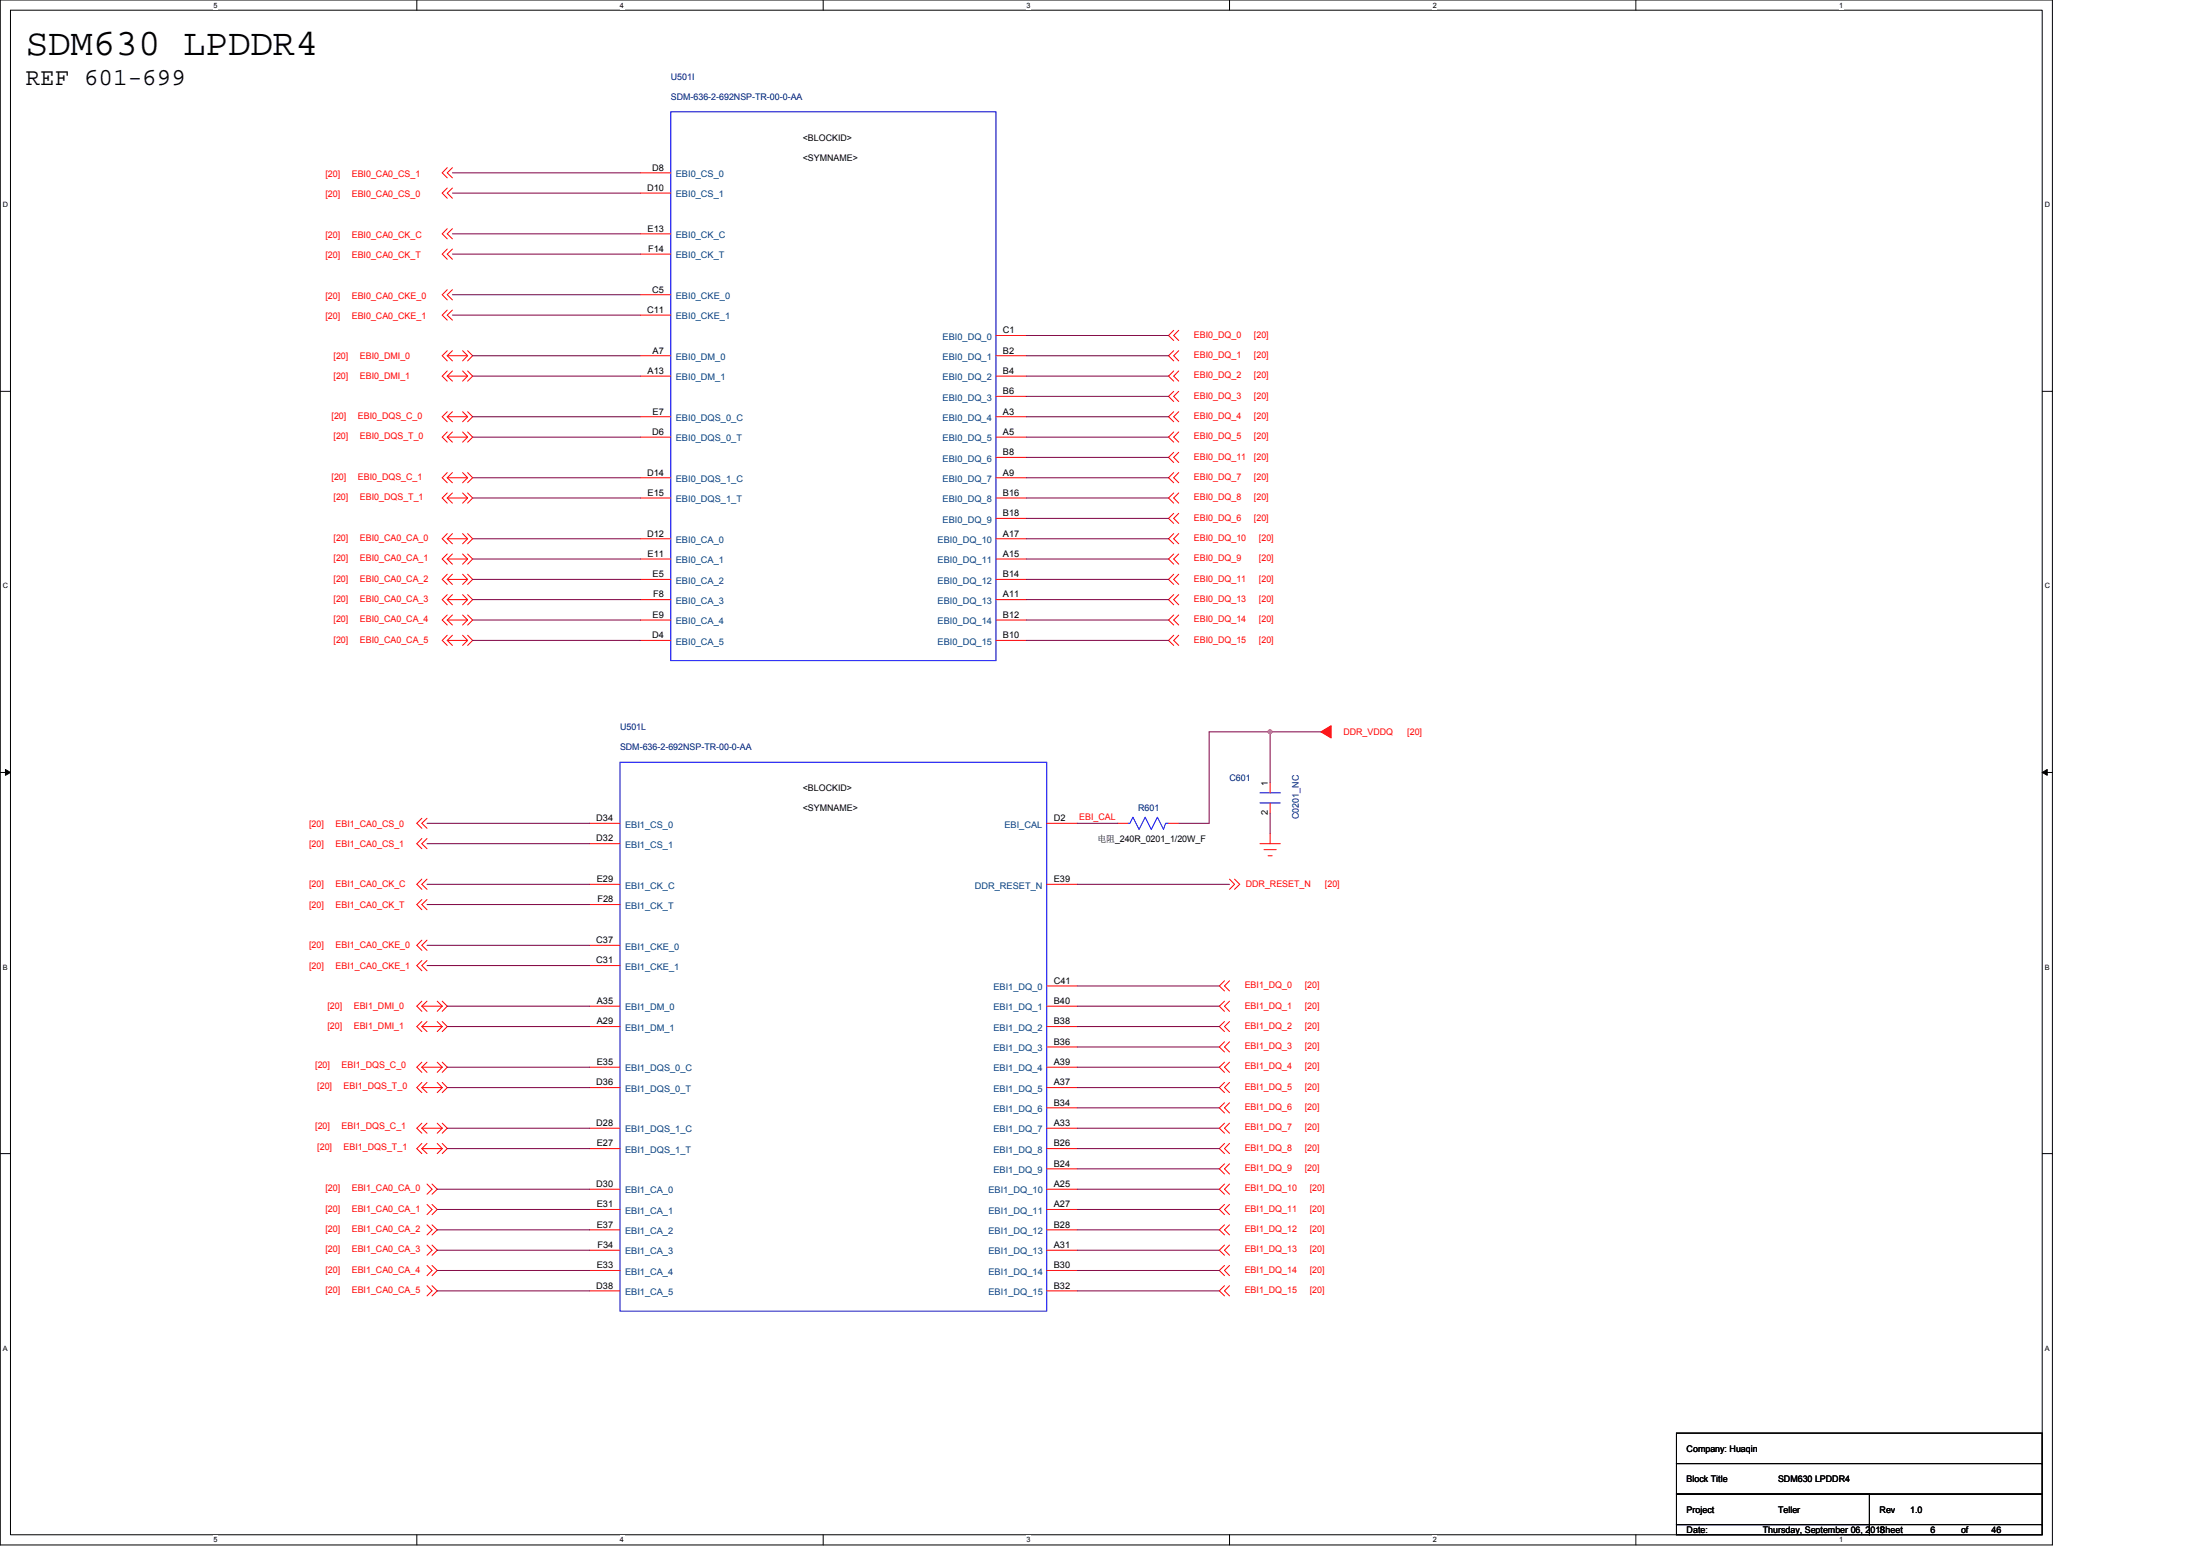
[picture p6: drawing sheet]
<svg xmlns="http://www.w3.org/2000/svg" width="297mm" height="210mm" viewBox="0 0 297 210" stroke-linecap="round" stroke-linejoin="round" font-family="sans-serif">
<path d="M0 0h277.1v208.5h-277.1zM1.4 1.4h274.3v205.7h-274.3z" fill="none" stroke="#000" stroke-width=".14"/>
<g fill="#fff">
<path d="M28.8 .1h.6v1.1h-.6z"/>
<path d="M28.8 207.3h.6v1.1h-.6z"/>
</g>
<path d="M56.3 0v1.4M56.3 207.1v1.4" fill="none" stroke="#000" stroke-width=".14"/>
<g fill="#fff">
<path d="M83.7 .1h.6v1.1h-.6z"/>
<path d="M83.7 207.3h.6v1.1h-.6z"/>
</g>
<path d="M111.1 0v1.4M111.1 207.1v1.4" fill="none" stroke="#000" stroke-width=".14"/>
<g fill="#fff">
<path d="M138.6 .1h.5v1.1h-.5z"/>
<path d="M138.6 207.3h.5v1.1h-.5z"/>
</g>
<path d="M166 0v1.4M166 207.1v1.4" fill="none" stroke="#000" stroke-width=".14"/>
<g fill="#fff">
<path d="M193.4 .1h.6v1.1h-.6z"/>
<path d="M193.4 207.3h.6v1.1h-.6z"/>
</g>
<path d="M220.9 0v1.4M220.9 207.1v1.4" fill="none" stroke="#000" stroke-width=".14"/>
<g fill="#fff">
<path d="M248.3 .1h.6v1.1h-.6z"/>
<path d="M248.3 207.3h.6v1.1h-.6z"/>
<path d="M.4 27.1h.7v1.1h-.7z"/>
<path d="M276.1 27.1h.7v1.1h-.7z"/>
<path d="M.4 78.5h.7v1.1h-.7z"/>
<path d="M276.1 78.5h.7v1.1h-.7z"/>
</g>
<path d="M0 52.8h1.4M275.7 52.8h1.4" fill="none" stroke="#000" stroke-width=".14"/>
<g fill="#fff">
<path d="M.4 130h.7v1.1h-.7z"/>
<path d="M276.1 130h.7v1.1h-.7z"/>
</g>
<path d="M0 104.2h1.4M275.7 104.2h1.4" fill="none" stroke="#000" stroke-width=".14"/>
<path d="M.7 103.8l.7 .4-.7 .4zM275.7 104.2l.7-.4v.8z" fill="#000" stroke="#000" stroke-width=".14"/>
<g fill="#fff">
<path d="M.4 181.4h.7v1.1h-.7z"/>
<path d="M276.1 181.4h.7v1.1h-.7z"/>
</g>
<path d="M0 155.7h1.4M275.7 155.7h1.4M226.4 193.4h49.3v4.1h-49.3zM226.4 197.5h49.3v4.1h-49.3zM226.4 201.6h26v4.1h-26zM226.4 205.7h26v1.4h-26zM252.4 205.7h23.3v1.4h-23.3zM252.4 201.6h23.3v4.1h-23.3z" fill="none" stroke="#000" stroke-width=".14"/>
<g fill="none" stroke="#f00" stroke-width=".14">
<path d="M60.4 22.6l-.7 .7 .7 .7M60.4 25.4l-.7 .7 .7 .7M60.4 30.9l-.7 .7 .7 .6M60.4 33.6l-.7 .7 .7 .7M60.4 39.1l-.7 .7 .7 .7M61.1 22.6l-.7 .7 .7 .7M61.1 25.4l-.7 .7 .7 .7M61.1 30.9l-.7 .7 .7 .6M61.1 33.6l-.7 .7 .7 .7M61.1 39.1l-.7 .7 .7 .7M86.5 23.3h4.1M86.5 26.1h4.1"/>
<path d="M86.5 31.6h4.1M86.5 34.3h4.1M86.5 39.8h4.1M60.4 48l.7 .7M60.4 48h2.7M60.4 50.8l.7 .6M60.4 50.8h2.7M60.4 56.2l.7 .7M60.4 56.2h2.7M60.4 59l.7 .7M60.4 59h2.7M60.4 41.8l-.7 .7 .7 .7"/>
<path d="M60.4 47.3l-.7 .7 .7 .7M60.4 50.1l-.7 .7 .7 .6M60.4 55.6l-.7 .6 .7 .7M60.4 58.3l-.7 .7 .7 .7M61.1 41.8l-.7 .7 .7 .7M61.1 47.3l-.7 .7M61.1 50.1l-.7 .7M61.1 55.6l-.7 .6M61.1 58.3l-.7 .7M62.5 47.3l.6 .7M62.5 50.1l.6 .7M62.5 55.6l.6 .6"/>
<path d="M62.5 58.3l.6 .7M63.1 47.3l.7 .7-.7 .7M63.1 50.1l.7 .7-.7 .6M63.1 55.6l.7 .6-.7 .7M63.1 58.3l.7 .7-.7 .7M63.1 48l-.6 .7M63.1 50.8l-.6 .6M63.1 56.2l-.6 .7M63.1 59l-.6 .7M86.5 42.5h4.1M86.5 48h4.1M86.5 50.8h4.1"/>
<path d="M86.5 56.2h4.1M86.5 59h4.1M134.5 45.3h4.1M134.5 48h4.1M134.5 50.8h4.1M134.5 53.5h4.1M134.5 56.2h4.1M134.5 59h4.1M158.5 47.3l-.7 .7 .7 .7M158.5 44.6l-.7 .7 .7 .7M158.5 50.1l-.7 .7 .7 .6M158.5 52.8l-.7 .7 .7 .7"/>
<path d="M158.5 55.6l-.7 .6 .7 .7M158.5 58.3l-.7 .7 .7 .7M159.1 47.3l-.6 .7 .6 .7M159.1 44.6l-.6 .7 .6 .7M159.1 50.1l-.6 .7 .6 .6M159.1 52.8l-.6 .7 .6 .7M159.1 55.6l-.6 .6 .6 .7M159.1 58.3l-.6 .7 .6 .7M60.4 64.5l.7 .7M60.4 64.5h2.7M60.4 67.2l.7 .7M60.4 67.2h2.7"/>
<path d="M60.4 72.7l.7 .7M60.4 72.7h2.7M60.4 75.4l.7 .7M60.4 75.4h2.7M60.4 78.2l.7 .7M60.4 78.2h2.7M60.4 63.8l-.7 .7 .7 .7M60.4 66.5l-.7 .7 .7 .7M60.4 72l-.7 .7 .7 .7M60.4 74.8l-.7 .6 .7 .7M60.4 77.5l-.7 .7 .7 .7M61.1 63.8l-.7 .7"/>
<path d="M61.1 66.5l-.7 .7M61.1 72l-.7 .7M61.1 74.8l-.7 .6M61.1 77.5l-.7 .7M62.5 63.8l.6 .7M62.5 66.5l.6 .7M62.5 72l.6 .7M62.5 74.8l.6 .6M62.5 77.5l.6 .7M63.1 63.8l.7 .7-.7 .7M63.1 66.5l.7 .7-.7 .7M63.1 72l.7 .7-.7 .7"/>
<path d="M63.1 74.8l.7 .6-.7 .7M63.1 77.5l.7 .7-.7 .7M63.1 64.5l-.6 .7M63.1 67.2l-.6 .7M63.1 72.7l-.6 .7M63.1 75.4l-.6 .7M63.1 78.2l-.6 .7M86.5 64.5h4.1M86.5 67.2h4.1M86.5 72.7h4.1M86.5 78.2h4.1M86.5 75.4h4.1"/>
<path d="M134.5 61.7h4.1M134.5 64.5h4.1M134.5 67.2h4.1M134.5 70h4.1M134.5 72.7h4.1M134.5 75.4h4.1M134.5 78.2h4.1M158.5 63.8l-.7 .7 .7 .7M158.5 61l-.7 .7 .7 .7M158.5 66.5l-.7 .7 .7 .7M158.5 69.3l-.7 .7 .7 .6M158.5 74.8l-.7 .6 .7 .7"/>
<path d="M158.5 72l-.7 .7 .7 .7M158.5 77.5l-.7 .7 .7 .7M159.1 63.8l-.6 .7 .6 .7M159.1 61l-.6 .7 .6 .7M159.1 66.5l-.6 .7 .6 .7M159.1 69.3l-.6 .7 .6 .6M159.1 74.8l-.6 .6 .6 .7M159.1 72l-.6 .7 .6 .7M159.1 77.5l-.6 .7 .6 .7M60.4 80.9l.7 .7M60.4 80.9h2.7M60.4 83.7l.7 .6"/>
<path d="M60.4 83.7h2.7M60.4 86.4l.7 .7M60.4 86.4h2.7M60.4 80.2l-.7 .7 .7 .7M60.4 83l-.7 .7 .7 .6M60.4 85.7l-.7 .7 .7 .7M61.1 80.2l-.7 .7M61.1 83l-.7 .7M61.1 85.7l-.7 .7M62.5 80.2l.6 .7M62.5 83l.6 .7M62.5 85.7l.6 .7"/>
<path d="M63.1 80.2l.7 .7-.7 .7M63.1 83l.7 .7-.7 .6M63.1 85.7l.7 .7-.7 .7M63.1 80.9l-.6 .7M63.1 83.7l-.6 .6M63.1 86.4l-.6 .7M86.5 86.4h4.1M86.5 80.9h4.1M86.5 83.7h4.1M134.5 80.9h4.1M134.5 83.7h4.1M134.5 86.4h4.1"/>
<path d="M158.5 80.2l-.7 .7 .7 .7M158.5 83l-.7 .7 .7 .6M158.5 85.7l-.7 .7 .7 .7M159.1 80.2l-.6 .7 .6 .7M159.1 83l-.6 .7 .6 .6M159.1 85.7l-.6 .7 .6 .7M57 110.4l-.7 .7 .7 .7M57 113.2l-.7 .7 .7 .6M57 118.6l-.7 .7 .7 .7M57.7 110.4l-.7 .7 .7 .7M57.7 113.2l-.7 .7 .7 .6M57.7 118.6l-.7 .7 .7 .7"/>
<path d="M79.6 111.1h4.1M79.6 113.9h4.1M79.6 119.3h4.1M141.3 111.1h4.1M141.3 119.3h4.1M150.9 111.1h1.4M157.8 111.1h1.3M166 118.6l.7 .7-.7 .7M166.7 118.6l.7 .7-.7 .7M170.1 113.9h2.8M170.7 114.7h1.6M171.2 115.5h.6"/>
<path d="M171.5 112.5v1.4M171.5 105.6v1.4M171.5 108.4v1.3M57 135.8l.7 .7M57 135.8h2.7M57 138.5l.7 .7M57 138.5h2.7M57 121.4l-.7 .7 .7 .7M57 126.9l-.7 .7 .7 .6M57 129.6l-.7 .7 .7 .7M57 135.1l-.7 .7 .7 .7M57 137.9l-.7 .6 .7 .7"/>
<path d="M57.7 121.4l-.7 .7 .7 .7M57.7 126.9l-.7 .7 .7 .6M57.7 129.6l-.7 .7 .7 .7M57.7 135.1l-.7 .7M57.7 137.9l-.7 .6M59 135.1l.7 .7M59 137.9l.7 .6M59.7 135.1l.7 .7-.7 .7M59.7 137.9l.7 .6-.7 .7M59.7 135.8l-.7 .7M59.7 138.5l-.7 .7M79.6 122.1h4.1"/>
<path d="M79.6 127.6h4.1M79.6 130.3h4.1M79.6 135.8h4.1M79.6 138.5h4.1M141.3 133.1h4.1M141.3 135.8h4.1M141.3 138.5h4.1M165.3 132.4l-.7 .7 .7 .6M165.3 135.1l-.7 .7 .7 .7M165.3 137.9l-.7 .6 .7 .7M166 132.4l-.7 .7 .7 .6M166 135.1l-.7 .7 .7 .7"/>
<path d="M166 137.9l-.7 .6 .7 .7M57 144l.7 .7M57 144h2.7M57 152.3l.7 .6M57 152.3h2.7M57 146.8l.7 .6M57 146.8h2.7M57 155l.7 .7M57 155h2.7M57 143.3l-.7 .7 .7 .7M57 151.6l-.7 .7 .7 .6M57 146.1l-.7 .7 .7 .6"/>
<path d="M57 154.3l-.7 .7 .7 .7M57.7 159.8l.6 .7-.6 .7M57.7 143.3l-.7 .7M57.7 151.6l-.7 .7M57.7 146.1l-.7 .7M57.7 154.3l-.7 .7M58.3 159.8l.7 .7-.7 .7M59 143.3l.7 .7M59 151.6l.7 .7M59 146.1l.7 .7M59 154.3l.7 .7M59.7 143.3l.7 .7-.7 .7"/>
<path d="M59.7 151.6l.7 .7-.7 .6M59.7 146.1l.7 .7-.7 .6M59.7 154.3l.7 .7-.7 .7M59.7 144l-.7 .7M59.7 152.3l-.7 .6M59.7 146.8l-.7 .6M59.7 155l-.7 .7M79.6 144h4.1M79.6 146.8h4.1M79.6 152.3h4.1M79.6 155h4.1M141.3 144h4.1"/>
<path d="M141.3 146.8h4.1M141.3 149.5h4.1M141.3 152.3h4.1M141.3 141.3h4.1M141.3 155h4.1M141.3 157.7h4.1M165.3 140.6l-.7 .7 .7 .7M165.3 146.1l-.7 .7 .7 .6M165.3 143.3l-.7 .7 .7 .7M165.3 148.8l-.7 .7 .7 .7M165.3 151.6l-.7 .7 .7 .6M165.3 157.1l-.7 .6 .7 .7"/>
<path d="M165.3 154.3l-.7 .7 .7 .7M165.3 159.8l-.7 .7 .7 .7M166 140.6l-.7 .7 .7 .7M166 146.1l-.7 .7 .7 .6M166 143.3l-.7 .7 .7 .7M166 148.8l-.7 .7 .7 .7M166 151.6l-.7 .7 .7 .6M166 157.1l-.7 .6 .7 .7M166 154.3l-.7 .7 .7 .7M166 159.8l-.7 .7 .7 .7M57.7 162.5l.6 .7-.6 .7M57.7 168l.6 .7-.6 .7"/>
<path d="M57.7 165.3l.6 .7-.6 .6M57.7 173.5l.6 .7-.6 .7M57.7 170.8l.6 .6-.6 .7M58.3 162.5l.7 .7-.7 .7M58.3 168l.7 .7-.7 .7M58.3 165.3l.7 .7-.7 .6M58.3 173.5l.7 .7-.7 .7M58.3 170.8l.7 .6-.7 .7M79.6 171.4h4.1M79.6 174.2h4.1M79.6 160.5h4.1M79.6 163.2h4.1"/>
<path d="M79.6 166h4.1M79.6 168.7h4.1M141.3 166h4.1M141.3 168.7h4.1M141.3 171.4h4.1M141.3 174.2h4.1M141.3 160.5h4.1M141.3 163.2h4.1M165.3 162.5l-.7 .7 .7 .7M165.3 168l-.7 .7 .7 .7M165.3 170.8l-.7 .6 .7 .7M165.3 165.3l-.7 .7 .7 .6"/>
<path d="M165.3 173.5l-.7 .7 .7 .7M166 162.5l-.7 .7 .7 .7M166 168l-.7 .7 .7 .7M166 170.8l-.7 .6 .7 .7M166 165.3l-.7 .7 .7 .6M166 173.5l-.7 .7 .7 .7"/>
</g>
<path d="M178.3 98.8l1.4-.9v1.7z" fill-rule="evenodd" fill="#f00" stroke="#f00" stroke-width=".14"/>
<path d="M90.6 15.1h43.9v74.1h-43.9zM83.7 102.9h57.6v74h-57.6zM152.3 111.1h.1M152.3 111.1h.3l.4-.8 .8 1.6 .8-1.6 .8 1.6 .9-1.6 .8 1.6 .3-.8h.4M157.8 111.1h.1M170.1 107h2.8M170.1 108.4h2.8M171.5 107h.1M171.5 108.4h.1" fill="none" stroke="#00f" stroke-width=".14"/>
<g fill="none" stroke="#800040" stroke-width=".14">
<path d="M61.1 23.3h25.4M61.1 26.1h25.4M61.1 31.6h25.4M61.1 34.3h25.4M61.1 39.8h25.4M61.1 42.5h25.4M63.8 48h22.7M63.8 50.8h22.7M63.8 56.2h22.7M63.8 59h22.7M138.6 45.3h19.2M138.6 48h19.2"/>
<path d="M138.6 50.8h19.2M138.6 53.5h19.2M138.6 59h19.2M138.6 56.2h19.2M63.8 64.5h22.7M63.8 67.2h22.7M63.8 72.7h22.7M63.8 75.4h22.7M63.8 78.2h22.7M138.6 61.7h19.2M138.6 64.5h19.2M138.6 67.2h19.2"/>
<path d="M138.6 72.7h19.2M138.6 70h19.2M138.6 78.2h19.2M138.6 75.4h19.2M63.8 80.9h22.7M63.8 83.7h22.7M63.8 86.4h22.7M138.6 80.9h19.2M138.6 86.4h19.2M138.6 83.7h19.2M171.5 98.8h-8.2v12.3h-4.2M171.5 98.8v6.8"/>
<path d="M171.5 98.8h6.8M57.7 111.1h21.9M57.7 113.9h21.9M57.7 119.3h21.9M145.4 119.3h20.6M145.4 111.1h5.5M171.5 109.7v2.8M57.7 122.1h21.9M57.7 127.6h21.9M57.7 130.3h21.9M60.4 135.8h19.2M60.4 138.5h19.2"/>
<path d="M145.4 133.1h19.2M145.4 138.5h19.2M145.4 135.8h19.2M60.4 144h19.2M60.4 152.3h19.2M60.4 146.8h19.2M60.4 155h19.2M145.4 144h19.2M145.4 146.8h19.2M145.4 141.3h19.2M145.4 152.3h19.2M145.4 149.5h19.2"/>
<path d="M145.4 155h19.2M145.4 157.7h19.2M59 160.5h20.6M59 163.2h20.6M59 168.7h20.6M59 166h20.6M59 171.5h20.6M59 174.2h20.6M145.4 160.5h19.2M145.4 163.2h19.2M145.4 168.7h19.2M145.4 166h19.2"/>
<path d="M145.4 171.5h19.2M145.4 174.2h19.2"/>
</g>
<circle cx="171.5" cy="98.8" r=".27" fill="#f0f" stroke="#f0f" stroke-width=".14"/>
<text font-size="5.1" x="3.5" y="7.5">SDM630 LPDDR4</text>
<text font-size="3.3" x="3.5" y="11.5">REF 601-699</text>
<g font-size="1.2" fill="#000080">
<text x="90.6" y="10.7">U501I</text>
<text x="90.6" y="13.5">SDM-636-2-692NSP-TR-00-0-AA</text>
<text x="83.7" y="98.5">U501L</text>
<text x="83.7" y="101.3">SDM-636-2-692NSP-TR-00-0-AA</text>
<text x="166" y="105.4">C601</text>
<text x="153.7" y="109.5">R601</text>
<text x="175.4" y="110.6" transform="rotate(-90 175.4 110.6)">C0201_NC</text>
</g>
<g font-size="1.2" fill="#f00">
<text x="43.9" y="23.9">[20]</text>
<text x="47.5" y="23.9">EBI0_CA0_CS_1</text>
<text x="43.9" y="26.6">[20]</text>
<text x="47.5" y="26.6">EBI0_CA0_CS_0</text>
<text x="43.9" y="32.1">[20]</text>
<text x="43.9" y="34.9">[20]</text>
<text x="47.5" y="32.1">EBI0_CA0_CK_C</text>
<text x="47.5" y="34.9">EBI0_CA0_CK_T</text>
<text x="43.9" y="40.3">[20]</text>
<text x="47.5" y="40.3">EBI0_CA0_CKE_0</text>
<text x="43.9" y="43.1">[20]</text>
<text x="47.5" y="43.1">EBI0_CA0_CKE_1</text>
<text x="161.2" y="45.6">EBI0_DQ_0</text>
<text x="169.3" y="45.6">[20]</text>
<text x="45" y="48.5">[20]</text>
<text x="45" y="51.2">[20]</text>
<text x="48.6" y="48.5">EBI0_DMI_0</text>
<text x="48.6" y="51.2">EBI0_DMI_1</text>
<text x="161.2" y="48.3">EBI0_DQ_1</text>
<text x="161.2" y="51.1">EBI0_DQ_2</text>
<text x="161.2" y="53.8">EBI0_DQ_3</text>
<text x="169.3" y="48.3">[20]</text>
<text x="169.3" y="51.1">[20]</text>
<text x="169.3" y="53.8">[20]</text>
<text x="44.8" y="56.5">[20]</text>
<text x="45" y="59.3">[20]</text>
<text x="48.3" y="56.5">EBI0_DQS_C_0</text>
<text x="48.6" y="59.3">EBI0_DQS_T_0</text>
<text x="161.2" y="56.5">EBI0_DQ_4</text>
<text x="161.2" y="59.3">EBI0_DQ_5</text>
<text x="169.3" y="56.5">[20]</text>
<text x="169.3" y="59.3">[20]</text>
<text x="44.8" y="64.8">[20]</text>
<text x="48.3" y="64.8">EBI0_DQS_C_1</text>
<text x="161.2" y="64.8">EBI0_DQ_7</text>
<text x="161.2" y="62">EBI0_DQ_11</text>
<text x="169.3" y="62">[20]</text>
<text x="169.3" y="64.8">[20]</text>
<text x="45" y="67.5">[20]</text>
<text x="48.6" y="67.5">EBI0_DQS_T_1</text>
<text x="161.2" y="67.5">EBI0_DQ_8</text>
<text x="161.2" y="70.3">EBI0_DQ_6</text>
<text x="169.3" y="67.5">[20]</text>
<text x="169.3" y="70.3">[20]</text>
<text x="45" y="73">[20]</text>
<text x="45" y="75.7">[20]</text>
<text x="48.6" y="73">EBI0_CA0_CA_0</text>
<text x="48.6" y="75.7">EBI0_CA0_CA_1</text>
<text x="161.2" y="75.7">EBI0_DQ_9</text>
<text x="161.2" y="73">EBI0_DQ_10</text>
<text x="170" y="73">[20]</text>
<text x="170" y="75.7">[20]</text>
<text x="45" y="78.5">[20]</text>
<text x="45" y="81.2">[20]</text>
<text x="45" y="84">[20]</text>
<text x="48.6" y="78.5">EBI0_CA0_CA_2</text>
<text x="48.6" y="81.2">EBI0_CA0_CA_3</text>
<text x="48.6" y="84">EBI0_CA0_CA_4</text>
<text x="161.2" y="81.2">EBI0_DQ_13</text>
<text x="161.2" y="78.5">EBI0_DQ_11</text>
<text x="161.2" y="84">EBI0_DQ_14</text>
<text x="170" y="81.2">[20]</text>
<text x="170" y="78.5">[20]</text>
<text x="170" y="84">[20]</text>
<text x="45" y="86.7">[20]</text>
<text x="48.6" y="86.7">EBI0_CA0_CA_5</text>
<text x="161.2" y="86.7">EBI0_DQ_15</text>
<text x="170" y="86.7">[20]</text>
<text x="181.4" y="99.2">DDR_VDDQ</text>
<text x="190" y="99.2">[20]</text>
<text x="41.7" y="111.5">[20]</text>
<text x="45.3" y="111.5">EBI1_CA0_CS_0</text>
<text x="145.7" y="110.7">EBI_CAL</text>
<text x="41.7" y="114.3">[20]</text>
<text x="41.7" y="119.8">[20]</text>
<text x="45.3" y="114.3">EBI1_CA0_CS_1</text>
<text x="45.3" y="119.8">EBI1_CA0_CK_C</text>
<text x="168.2" y="119.6">DDR_RESET_N</text>
<text x="178.9" y="119.6">[20]</text>
<text x="41.7" y="122.5">[20]</text>
<text x="45.3" y="122.5">EBI1_CA0_CK_T</text>
<text x="41.7" y="128">[20]</text>
<text x="41.7" y="130.7">[20]</text>
<text x="45.3" y="128">EBI1_CA0_CKE_0</text>
<text x="45.3" y="130.7">EBI1_CA0_CKE_1</text>
<text x="44.2" y="136.1">[20]</text>
<text x="47.8" y="136.1">EBI1_DMI_0</text>
<text x="168.1" y="133.3">EBI1_DQ_0</text>
<text x="168.1" y="136.1">EBI1_DQ_1</text>
<text x="176.2" y="133.3">[20]</text>
<text x="176.2" y="136.1">[20]</text>
<text x="44.2" y="138.8">[20]</text>
<text x="47.8" y="138.8">EBI1_DMI_1</text>
<text x="168.1" y="141.6">EBI1_DQ_3</text>
<text x="168.1" y="138.8">EBI1_DQ_2</text>
<text x="176.2" y="141.6">[20]</text>
<text x="176.2" y="138.8">[20]</text>
<text x="42.6" y="144.2">[20]</text>
<text x="42.8" y="146.9">[20]</text>
<text x="46.1" y="144.2">EBI1_DQS_C_0</text>
<text x="46.4" y="146.9">EBI1_DQS_T_0</text>
<text x="168.1" y="147.1">EBI1_DQ_5</text>
<text x="168.1" y="144.3">EBI1_DQ_4</text>
<text x="168.1" y="149.8">EBI1_DQ_6</text>
<text x="176.2" y="147.1">[20]</text>
<text x="176.2" y="144.3">[20]</text>
<text x="176.2" y="149.8">[20]</text>
<text x="42.6" y="152.4">[20]</text>
<text x="42.8" y="155.2">[20]</text>
<text x="46.1" y="152.4">EBI1_DQS_C_1</text>
<text x="46.4" y="155.2">EBI1_DQS_T_1</text>
<text x="168.1" y="152.5">EBI1_DQ_7</text>
<text x="168.1" y="155.3">EBI1_DQ_8</text>
<text x="176.2" y="152.5">[20]</text>
<text x="176.2" y="155.3">[20]</text>
<text x="43.9" y="160.8">[20]</text>
<text x="47.5" y="160.8">EBI1_CA0_CA_0</text>
<text x="168.1" y="158">EBI1_DQ_9</text>
<text x="168.1" y="160.8">EBI1_DQ_10</text>
<text x="176.2" y="158">[20]</text>
<text x="176.8" y="160.8">[20]</text>
<text x="43.9" y="163.5">[20]</text>
<text x="43.9" y="166.3">[20]</text>
<text x="47.5" y="163.5">EBI1_CA0_CA_1</text>
<text x="47.5" y="166.3">EBI1_CA0_CA_2</text>
<text x="168.1" y="163.5">EBI1_DQ_11</text>
<text x="168.1" y="166.3">EBI1_DQ_12</text>
<text x="176.8" y="163.5">[20]</text>
<text x="176.8" y="166.3">[20]</text>
<text x="43.9" y="169">[20]</text>
<text x="43.9" y="171.7">[20]</text>
<text x="47.5" y="169">EBI1_CA0_CA_3</text>
<text x="47.5" y="171.7">EBI1_CA0_CA_4</text>
<text x="168.1" y="169">EBI1_DQ_13</text>
<text x="168.1" y="171.7">EBI1_DQ_14</text>
<text x="176.8" y="169">[20]</text>
<text x="176.8" y="171.7">[20]</text>
<text x="43.9" y="174.5">[20]</text>
<text x="47.5" y="174.5">EBI1_CA0_CA_5</text>
<text x="168.1" y="174.5">EBI1_DQ_15</text>
<text x="176.8" y="174.5">[20]</text>
</g>
<g font-size="1.2">
<text x="88" y="23">D8</text>
<text x="108.4" y="21.7">&lt;SYMNAME&gt;</text>
<text x="108.4" y="19">&lt;BLOCKID&gt;</text>
<text x="87.4" y="25.8">D10</text>
<text x="87.4" y="31.3">E13</text>
<text x="87.5" y="34">F14</text>
<text x="88" y="39.5">C5</text>
<text x="87.4" y="42.2">C11</text>
<text x="88.1" y="47.7">A7</text>
<text x="135.4" y="45">C1</text>
<text x="135.4" y="47.7">B2</text>
<text x="87.4" y="50.5">A13</text>
<text x="135.4" y="50.5">B4</text>
<text x="135.4" y="53.2">B6</text>
<text x="88" y="58.7">D6</text>
<text x="88.1" y="55.9">E7</text>
<text x="135.4" y="55.9">A3</text>
<text x="135.4" y="58.7">A5</text>
<text x="87.4" y="64.2">D14</text>
<text x="135.4" y="61.4">B8</text>
<text x="135.4" y="64.2">A9</text>
<text x="87.4" y="66.9">E15</text>
<text x="135.4" y="66.9">B16</text>
<text x="135.4" y="69.7">B18</text>
<text x="87.4" y="72.4">D12</text>
<text x="87.4" y="75.1">E11</text>
<text x="88.1" y="77.9">E5</text>
<text x="135.4" y="72.4">A17</text>
<text x="135.4" y="75.1">A15</text>
<text x="135.4" y="77.9">B14</text>
<text x="88.1" y="83.4">E9</text>
<text x="88.2" y="80.6">F8</text>
<text x="135.4" y="80.6">A11</text>
<text x="135.4" y="83.4">B12</text>
<text x="88" y="86.1">D4</text>
<text x="135.4" y="86.1">B10</text>
<text x="108.4" y="106.7">&lt;BLOCKID&gt;</text>
<text x="171.2" y="106" transform="rotate(-90 171.2 106)">1</text>
<text x="80.5" y="110.8">D34</text>
<text x="80.5" y="113.6">D32</text>
<text x="108.4" y="109.5">&lt;SYMNAME&gt;</text>
<text x="142.3" y="110.8">D2</text>
<text x="148.2" y="113.6">电阻_240R_0201_1/20W_F</text>
<text x="171.2" y="110" transform="rotate(-90 171.2 110)">2</text>
<text x="80.6" y="119">E29</text>
<text x="142.3" y="119">E39</text>
<text x="80.7" y="121.8">F28</text>
<text x="80.5" y="127.3">C37</text>
<text x="80.5" y="130">C31</text>
<text x="80.6" y="135.5">A35</text>
<text x="142.3" y="132.8">C41</text>
<text x="142.3" y="135.5">B40</text>
<text x="80.6" y="138.2">A29</text>
<text x="80.6" y="143.7">E35</text>
<text x="142.3" y="143.7">A39</text>
<text x="142.3" y="138.2">B38</text>
<text x="142.3" y="141">B36</text>
<text x="80.5" y="146.5">D36</text>
<text x="142.3" y="146.5">A37</text>
<text x="142.3" y="149.2">B34</text>
<text x="80.5" y="152">D28</text>
<text x="80.6" y="154.7">E27</text>
<text x="142.3" y="152">A33</text>
<text x="142.3" y="154.7">B26</text>
<text x="80.5" y="160.2">D30</text>
<text x="142.3" y="157.4">B24</text>
<text x="142.3" y="160.2">A25</text>
<text x="80.6" y="162.9">E31</text>
<text x="80.6" y="165.7">E37</text>
<text x="142.3" y="165.7">B28</text>
<text x="142.3" y="162.9">A27</text>
<text x="80.5" y="173.9">D38</text>
<text x="80.6" y="171.2">E33</text>
<text x="80.7" y="168.4">F34</text>
<text x="142.3" y="168.4">A31</text>
<text x="142.3" y="171.2">B30</text>
<text x="142.3" y="173.9">B32</text>
<text x="227.7" y="195.9">Company: Huaqin</text>
<text x="227.7" y="200">Block Title</text>
<text x="240.1" y="200">SDM630 LPDDR4</text>
<text x="227.7" y="204.1">Project</text>
<text x="227.7" y="206.9">Date:</text>
<text x="238" y="206.9">Thursday, September 06, 2018</text>
<text x="240.1" y="204.1">Teller</text>
<text x="253.8" y="204.1">Rev</text>
<text x="253.8" y="206.9">Sheet</text>
<text x="257.9" y="204.1">1.0</text>
<text x="260.6" y="206.9">6</text>
<text x="264.8" y="206.9">of</text>
<text x="268.9" y="206.9">46</text>
</g>
<g font-size="1.2" fill="#004080">
<text x="91.2" y="23.9">EBI0_CS_0</text>
<text x="91.2" y="26.6">EBI0_CS_1</text>
<text x="91.2" y="32.1">EBI0_CK_C</text>
<text x="91.2" y="34.9">EBI0_CK_T</text>
<text x="91.2" y="40.3">EBI0_CKE_0</text>
<text x="91.2" y="43.1">EBI0_CKE_1</text>
<text x="127.3" y="45.8">EBI0_DQ_0</text>
<text x="91.2" y="48.6">EBI0_DM_0</text>
<text x="91.2" y="51.3">EBI0_DM_1</text>
<text x="127.3" y="48.6">EBI0_DQ_1</text>
<text x="127.3" y="51.3">EBI0_DQ_2</text>
<text x="91.2" y="56.8">EBI0_DQS_0_C</text>
<text x="91.2" y="59.6">EBI0_DQS_0_T</text>
<text x="127.3" y="54.1">EBI0_DQ_3</text>
<text x="127.3" y="56.8">EBI0_DQ_4</text>
<text x="127.3" y="59.6">EBI0_DQ_5</text>
<text x="91.2" y="65">EBI0_DQS_1_C</text>
<text x="127.3" y="62.3">EBI0_DQ_6</text>
<text x="127.3" y="65">EBI0_DQ_7</text>
<text x="91.2" y="67.8">EBI0_DQS_1_T</text>
<text x="127.3" y="67.8">EBI0_DQ_8</text>
<text x="127.3" y="70.5">EBI0_DQ_9</text>
<text x="91.2" y="73.3">EBI0_CA_0</text>
<text x="91.2" y="76">EBI0_CA_1</text>
<text x="126.6" y="73.3">EBI0_DQ_10</text>
<text x="126.6" y="76">EBI0_DQ_11</text>
<text x="91.2" y="81.5">EBI0_CA_3</text>
<text x="91.2" y="78.8">EBI0_CA_2</text>
<text x="126.6" y="78.8">EBI0_DQ_12</text>
<text x="126.6" y="81.5">EBI0_DQ_13</text>
<text x="91.2" y="87">EBI0_CA_5</text>
<text x="91.2" y="84.2">EBI0_CA_4</text>
<text x="126.6" y="84.2">EBI0_DQ_14</text>
<text x="126.6" y="87">EBI0_DQ_15</text>
<text x="84.4" y="111.7">EBI1_CS_0</text>
<text x="135.6" y="111.7">EBI_CAL</text>
<text x="84.4" y="114.4">EBI1_CS_1</text>
<text x="84.4" y="119.9">EBI1_CK_C</text>
<text x="131.6" y="119.9">DDR_RESET_N</text>
<text x="84.4" y="122.6">EBI1_CK_T</text>
<text x="84.4" y="128.1">EBI1_CKE_0</text>
<text x="84.4" y="130.9">EBI1_CKE_1</text>
<text x="84.4" y="136.4">EBI1_DM_0</text>
<text x="134.1" y="133.6">EBI1_DQ_0</text>
<text x="134.1" y="136.4">EBI1_DQ_1</text>
<text x="84.4" y="139.1">EBI1_DM_1</text>
<text x="134.1" y="139.1">EBI1_DQ_2</text>
<text x="134.1" y="141.9">EBI1_DQ_3</text>
<text x="84.4" y="144.6">EBI1_DQS_0_C</text>
<text x="84.4" y="147.3">EBI1_DQS_0_T</text>
<text x="134.1" y="144.6">EBI1_DQ_4</text>
<text x="134.1" y="147.3">EBI1_DQ_5</text>
<text x="84.4" y="152.8">EBI1_DQS_1_C</text>
<text x="84.4" y="155.6">EBI1_DQS_1_T</text>
<text x="134.1" y="150.1">EBI1_DQ_6</text>
<text x="134.1" y="152.8">EBI1_DQ_7</text>
<text x="134.1" y="155.6">EBI1_DQ_8</text>
<text x="84.4" y="161.1">EBI1_CA_0</text>
<text x="133.5" y="161.1">EBI1_DQ_10</text>
<text x="134.1" y="158.3">EBI1_DQ_9</text>
<text x="84.4" y="163.8">EBI1_CA_1</text>
<text x="84.4" y="166.5">EBI1_CA_2</text>
<text x="133.5" y="166.5">EBI1_DQ_12</text>
<text x="133.5" y="163.8">EBI1_DQ_11</text>
<text x="84.4" y="172">EBI1_CA_4</text>
<text x="84.4" y="169.3">EBI1_CA_3</text>
<text x="133.5" y="169.3">EBI1_DQ_13</text>
<text x="133.5" y="172">EBI1_DQ_14</text>
<text x="84.4" y="174.8">EBI1_CA_5</text>
<text x="133.5" y="174.8">EBI1_DQ_15</text>
</g>
<g font-size="1">
<text x="28.8" y="1">5</text>
<text x="83.7" y="1">4</text>
<text x="138.6" y="1">3</text>
<text x="193.4" y="1">2</text>
<text x="248.3" y="1">1</text>
<text x=".4" y="28">D</text>
<text x="276.1" y="28">D</text>
<text x=".4" y="79.4">C</text>
<text x="276.1" y="79.4">C</text>
<text x=".4" y="130.9">B</text>
<text x="276.1" y="130.9">B</text>
<text x=".4" y="182.3">A</text>
<text x="276.1" y="182.3">A</text>
<text x="28.8" y="208.2">5</text>
<text x="83.7" y="208.2">4</text>
<text x="138.6" y="208.2">3</text>
<text x="193.4" y="208.2">2</text>
<text x="248.3" y="208.2">1</text>
</g>
</svg>
